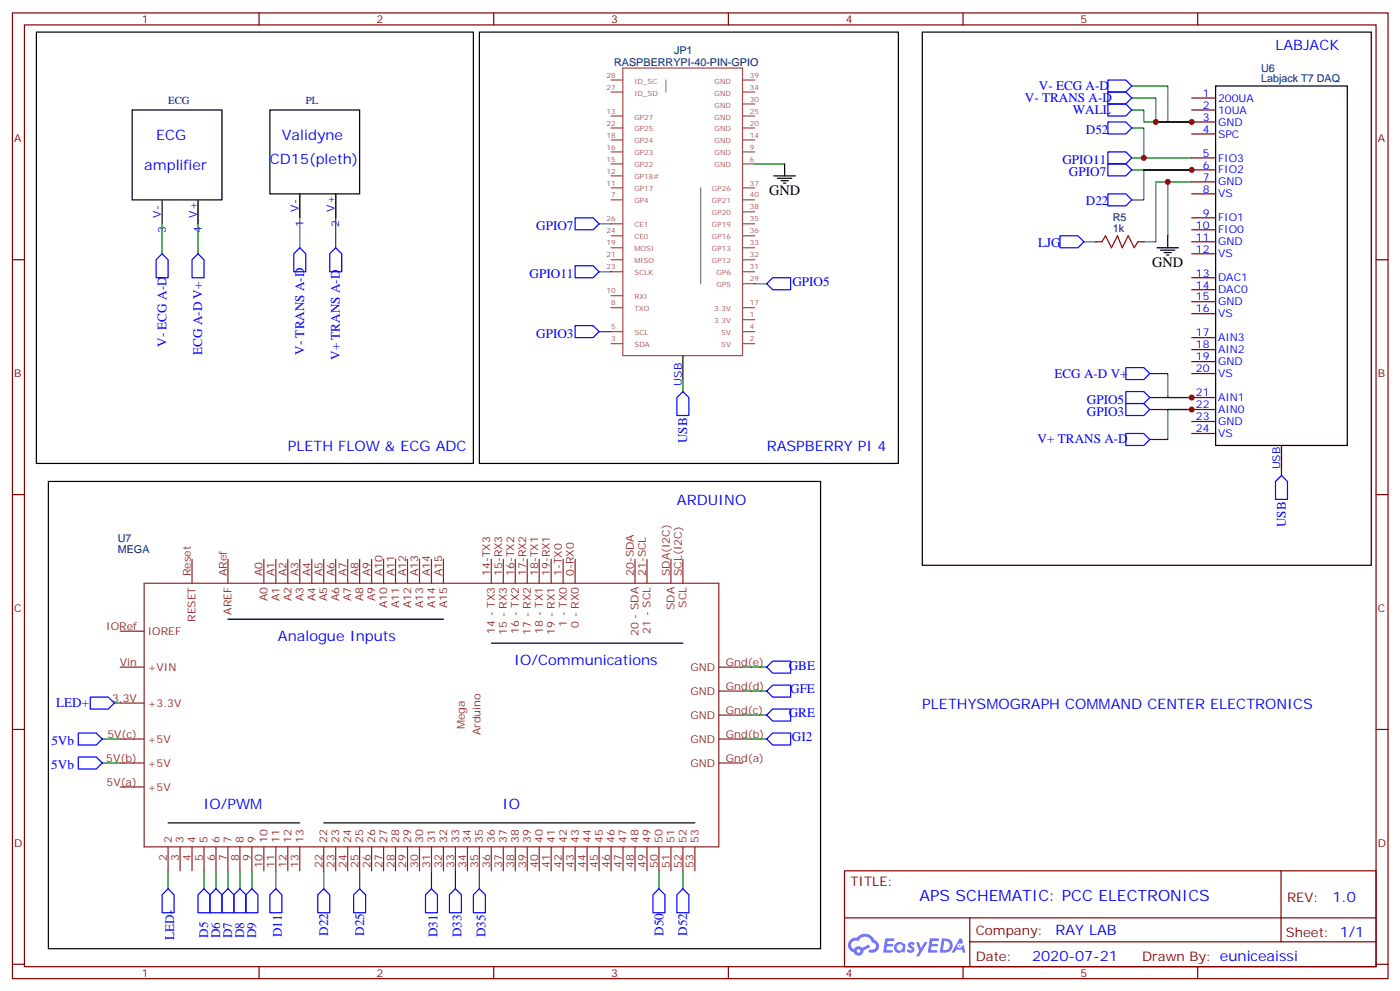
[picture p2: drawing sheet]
<svg xmlns="http://www.w3.org/2000/svg" width="413mm" height="292mm" viewBox="0 0 413 292" stroke-linecap="round" stroke-linejoin="round" font-family="sans-serif">
<g fill="none" stroke="#870000" stroke-width=".35">
<path d="M3.7 3.8h405.3v284.3h-405.3zM7.2 7.3h398.3v277.3h-398.3zM76.3 3.8v3.5M145.5 3.8v3.5M214.6 3.8v3.5M283.8 3.8v3.5M352.9 3.8v3.5M3.7 76.5h3.5M405.5 76.5h3.5M3.7 145.6h3.5M405.5 145.6h3.5M3.7 214.8h3.5"/>
<path d="M405.5 214.8h3.5M248.8 256.4h156.7v28.2h-156.7zM377.5 256.4v20.9M248.9 270.2h156.5M285.8 277.3h119.6M285.8 270.2v14.2M3.7 283.9h3.5M76.3 284.6v3.5M145.5 284.6v3.5M214.6 284.6v3.5M283.8 284.6v3.5M352.9 284.6v3.5"/>
<path d="M405.5 283.9h3.5"/>
</g>
<g fill="#5487ff">
<path d="M267.8 277.6a1.22 1.22 0 0 1 1.8 .2l-.4 .6a.47 .47 0 0 0-.4-.4 .47 .47 0 0 0-.5 .2l.2 .2a1.14 1.14 0 0 1 .8 1.8 1.14 1.14 0 0 1-2 0l-.2-.2 .5-.6 .7 .5a.29 .29 0 0 0 .4-.3 .29 .29 0 0 0-.3-.3 1.04 1.04 0 0 1-.6-1.7z"/>
<path d="M260.8 276.3h2.4l.3 .2-.1 .5-1.8 .1-.2 .8h1.6l.3 .4-.4 .4h-1.6l-.1 1.1h1.7l.2 .3-.2 .3-2.7 .1z"/>
<path d="M274 276.3h2.3l.4 .2-.2 .5-1.8 .1-.1 .8h1.5l.3 .4-.3 .4h-1.6l-.2 1.1h1.7l.2 .3-.2 .3-2.6 .1z"/>
<path d="M282.7 276.3h.7l.4 1.3-.6 .3a.69 .69 0 0 0-1.1 .3 .69 .69 0 0 0 .5 .9 .69 .69 0 0 0 .9-.6l.4-.2 .6 2.2h-.8l-.2-.9h-1.7l-.5 .9h-.9z"/>
<path d="M270 277.4h.7l.7 1.8 1.1-1.8h.8l-2.5 4.2h-.9l1-1.5z"/>
<path d="M277.5 276.3l-.6 4.2h1.4a2.11 2.11 0 0 0 2.4-2.1 2.11 2.11 0 0 0-2.5-2.1zM278.2 277.1a1.39 1.39 0 0 1 1.7 1.4 1.39 1.39 0 0 1-1.8 1.3h-.2z"/>
<path d="M263.8 277.9a1.54 1.54 0 0 0 0 2.2 1.54 1.54 0 0 0 2.1 .1l.6 .3 .3-2.3-.1-.3h-.5a1.49 1.49 0 0 0-2.4 0zM264.1 278.9a.95 .95 0 0 1 1.9 0 .95 .95 0 0 1-1.9 0z"/>
<path d="M250.6 276.7a2.18 2.18 0 0 0 1 3.7 1.44 1.44 0 0 0 1.7 .9 1.44 1.44 0 0 0 1.1-1.4l2-1.1-.4-.7-1.9 1a1.47 1.47 0 0 0-2.5 .4 1.39 1.39 0 0 1-.6-1.9 1.39 1.39 0 0 1 2-.5 2.12 2.12 0 0 1 2.1-1.3 2.12 2.12 0 0 1 1.9 1.7 1.14 1.14 0 0 1 1.1 1.4 1.14 1.14 0 0 1-1.6 .7 .43 .43 0 0 0-.6 .4 .43 .43 0 0 0 .4 .5 1.98 1.98 0 0 0 2.6-1.2 1.98 1.98 0 0 0-1.3-2.6 3.1 3.1 0 0 0-5.2-.6l-.9 .1zM252.4 280a.55 .55 0 0 1 1.1 0 .55 .55 0 0 1-1.1 0z"/>
<circle cx="282.8" cy="278.4" r=".26"/>
</g>
<g fill="none" stroke="#008700" stroke-width=".35">
<path d="M333.5 32.4h3.5v3.5h14.2h-10.6M333.5 37.7h3.5v8.8h14.2M333.5 25.3h10.6v10.6h-3.5v-7h-7.1M47.8 58.8v15.9M58.3 58.8v15.9M88.3 57.1v15.9M98.9 57.1v15.9M222.4 48.3h8.8M333.5 50h17.7h-14.2v8.8h-3.5M333.5 46.5h3.5M344.1 53.6v15.8M351.2 53.6h-10.6v17.6h-3.6"/>
<path d="M176.5 65.9h3.6M319.4 71.2h3.5M176.5 97.6h3.6M176.5 80h3.6M222.4 83.5h3.5M201.2 104.7v10.6M338.8 110h5.3v7.1h7.1h-12.4M338.8 120.6h12.4h-7.1v8.8h-5.3M377.6 131.2v8.8M218.9 196.4h7M30.1 217.6h5.3M33.7 207h1.7"/>
<path d="M218.9 217.6h7M218.9 210.5h7M218.9 203.5h7M30.1 224.6h5.3M49.5 256.4v5.3M60.1 256.4v5.3M63.6 256.4v5.3M67.2 256.4v5.3M70.7 256.4v5.3M74.2 256.4v5.3M81.3 256.4v5.3M95.4 256.4v5.3"/>
<path d="M106 256.4v5.3M127.1 256.4v5.3M134.2 256.4v5.3M141.3 256.4v5.3M194.2 256.4v5.3M201.2 256.4v5.3"/>
</g>
<g fill="none" stroke="#00f" stroke-width=".35">
<path d="M326.5 23.6h5.3l1.7 1.7-1.7 1.8h-5.3zM326.5 27.1h5.3l1.7 1.8-1.7 1.7h-5.3zM326.5 30.6h5.3l1.7 1.8-1.7 1.7h-5.3zM326.5 35.9h5.3l1.7 1.8-1.7 1.7h-5.3zM326.5 57.1h5.3l1.7 1.7-1.7 1.8h-5.3zM326.5 44.7h5.3l1.7 1.8-1.7 1.8h-5.3zM326.5 48.3h5.3l1.7 1.7-1.7 1.8h-5.3zM47.8 74.7l1.7 1.8v5.3h-3.5v-5.3zM58.3 74.7l1.8 1.8v5.3h-3.5v-5.3zM88.3 73l1.8 1.7v5.3h-3.5v-5.3zM98.9 73l1.8 1.7v5.3h-3.5v-5.3zM169.5 64.1h5.3l1.7 1.8-1.7 1.8h-5.3z"/>
<path d="M169.5 78.2h5.3l1.7 1.8-1.7 1.8h-5.3zM312.3 69.4h5.3l1.8 1.8-1.8 1.8h-5.3zM169.5 95.9h5.3l1.7 1.7-1.7 1.8h-5.3zM225.9 83.5l1.8-1.7h5.3v3.5h-5.3zM201.2 115.3l1.8 1.8v5.2h-3.5v-5.2zM331.8 108.2h5.2l1.8 1.8-1.8 1.8h-5.2zM331.8 115.3h5.2l1.8 1.8-1.8 1.7h-5.2zM331.8 118.8h5.2l1.8 1.8-1.8 1.7h-5.2zM331.8 127.6h5.2l1.8 1.8-1.8 1.8h-5.2zM377.6 140l1.8 1.7v5.3h-3.6v-5.3zM225.9 196.4l1.8-1.7h5.3v3.5h-5.3zM23.1 215.8h5.3l1.7 1.8-1.7 1.8h-5.3z"/>
<path d="M26.6 205.2h5.3l1.8 1.8-1.8 1.8h-5.3zM225.9 217.6l1.8-1.8h5.3v3.6h-5.3zM225.9 210.5l1.8-1.7h5.3v3.5h-5.3zM225.9 203.5l1.8-1.8h5.3v3.5h-5.3zM23.1 222.9h5.3l1.7 1.7-1.7 1.8h-5.3zM49.5 261.7l1.8 1.8v5.2h-3.5v-5.2zM60.1 261.7l1.8 1.8v5.2h-3.6v-5.2zM63.6 261.7l1.8 1.8v5.2h-3.5v-5.2zM67.2 261.7l1.7 1.8v5.2h-3.5v-5.2zM70.7 261.7l1.8 1.8v5.2h-3.6v-5.2zM74.2 261.7l1.8 1.8v5.2h-3.5v-5.2zM81.3 261.7l1.7 1.8v5.2h-3.5v-5.2z"/>
<path d="M95.4 261.7l1.8 1.8v5.2h-3.6v-5.2zM106 261.7l1.7 1.8v5.2h-3.5v-5.2zM127.1 261.7l1.8 1.8v5.2h-3.5v-5.2zM134.2 261.7l1.8 1.8v5.2h-3.6v-5.2zM141.3 261.7l1.7 1.8v5.2h-3.5v-5.2zM194.2 261.7l1.7 1.8v5.2h-3.5v-5.2zM201.2 261.7l1.8 1.8v5.2h-3.5v-5.2z"/>
</g>
<g fill="none" stroke="#000" stroke-width=".35">
<path d="M10.7 9.5h128.8v127h-128.8zM141.3 9.5h123.4v127h-123.4zM271.8 9.5h132.3v156.9h-132.3zM38.9 32.4h26.5v26.4h-26.5zM79.5 32.4h26.5v24.7h-26.5zM358.2 25.3h38.8v105.9h-38.8zM228 51.8h6.4M229.1 52.5h4.2M230.2 53.2h2.1M230.9 53.9h.7M231.2 48.3v3.5M340.9 73h6.4"/>
<path d="M342 73.7h4.2M343 74.4h2.2M343.7 75.1h.8M344.1 69.4v3.6M14.3 141.7h227.5v137.6h-227.5zM67.2 182.3h63.5M144.8 189.4h56.4M49.5 242.3h38.8M95.4 242.3h109.4"/>
</g>
<path d="M324.7 71.2l1.1-1.8 1.7 3.6 1.8-3.6 1.4 3.6 1.8-3.6 1.7 3.6 1.1-1.8" fill="none" stroke="#a10000" stroke-width=".35"/>
<g fill="none" stroke="#870000" stroke-width=".35">
<path d="M351.2 28.9h7M351.2 32.4h7M351.2 35.9h7M351.2 39.4h7M47.8 58.8v7.1M58.3 58.8v7.1M88.3 57.1v7M98.9 57.1v7M351.2 46.5h7M351.2 50h7M351.2 53.6h7M351.2 57.1h7"/>
<path d="M322.9 71.2h1.8M335.3 71.2h1.7M351.2 71.2h7M351.2 64.1h7M351.2 67.7h7M351.2 74.7h7M351.2 81.8h7M351.2 85.3h7M351.2 88.8h7M351.2 92.4h7M351.2 99.4h7M201.2 104.7v7.1"/>
<path d="M351.2 102.9h7M351.2 106.5h7M351.2 110h7M351.2 117.1h7M351.2 120.6h7M351.2 124.1h7M351.2 127.6h7M377.6 131.2v7"/>
</g>
<g fill="none" stroke="#a64a4a" stroke-width=".35">
<path d="M180.1 34.1h3.4M180.1 37.7h3.4M180.1 27.1h3.4M180.1 23.6h3.4M183.5 20h35.3v84.7h-35.3zM218.9 34.1h3.5M218.9 37.7h3.5M218.9 30.6h3.5M218.9 27.1h3.5M218.9 23.6h3.5M180.1 58.8h3.4M180.1 44.7h3.4"/>
<path d="M180.1 55.3h3.4M180.1 48.3h3.4M180.1 41.2h3.4M180.1 51.8h3.4M218.9 58.8h3.5M218.9 44.7h3.5M218.9 55.3h3.5M218.9 48.3h3.5M218.9 41.2h3.5M180.1 73h3.4M180.1 76.5h3.4M180.1 65.9h3.4"/>
<path d="M180.1 69.4h3.4M218.9 73h3.5M218.9 76.5h3.5M218.9 65.9h3.5M218.9 69.4h3.5M218.9 62.4h3.5M180.1 97.6h3.4M180.1 90.6h3.4M180.1 80h3.4M180.1 87.1h3.4M218.9 94.1h3.5M218.9 97.6h3.5"/>
<path d="M218.9 90.6h3.5M218.9 80h3.5M218.9 83.5h3.5M180.1 101.2h3.4M218.9 101.2h3.5"/>
</g>
<path d="M196.2 23.6v3.5M206.5 55.3v28.2" fill="none" stroke="#828282" stroke-width=".35"/>
<g fill="none" stroke="#8c2424" stroke-width=".35">
<path d="M42.5 171.7h169.3v77.6h-169.3zM56.6 164.7v7M67.2 164.7v7M77.8 164.7v7M81.3 164.7v7M84.8 164.7v7M88.3 164.7v7M91.9 164.7v7M95.4 164.7v7M98.9 164.7v7M102.4 164.7v7M106 164.7v7"/>
<path d="M109.5 164.7v7M113 164.7v7M116.6 164.7v7M120.1 164.7v7M123.6 164.7v7M127.1 164.7v7M130.7 164.7v7M144.8 164.7v7M148.3 164.7v7M151.8 164.7v7M155.4 164.7v7M158.9 164.7v7"/>
<path d="M162.4 164.7v7M165.9 164.7v7M169.5 164.7v7M187.1 164.7v7M190.6 164.7v7M197.7 164.7v7M201.2 164.7v7M35.4 196.4h7.1M35.4 185.8h7.1M211.8 196.4h7.1M35.4 217.6h7.1M35.4 207h7.1"/>
<path d="M211.8 217.6h7.1M211.8 210.5h7.1M211.8 203.5h7.1M35.4 224.6h7.1M35.4 231.7h7.1M211.8 224.6h7.1M49.5 249.3v7.1M53.1 249.3v7.1M56.6 249.3v7.1M60.1 249.3v7.1M63.6 249.3v7.1M67.2 249.3v7.1"/>
<path d="M70.7 249.3v7.1M74.2 249.3v7.1M77.8 249.3v7.1M81.3 249.3v7.1M84.8 249.3v7.1M88.3 249.3v7.1M95.4 249.3v7.1M98.9 249.3v7.1M102.4 249.3v7.1M106 249.3v7.1M109.5 249.3v7.1M113 249.3v7.1"/>
<path d="M116.6 249.3v7.1M120.1 249.3v7.1M123.6 249.3v7.1M127.1 249.3v7.1M130.7 249.3v7.1M134.2 249.3v7.1M137.7 249.3v7.1M141.3 249.3v7.1M144.8 249.3v7.1M148.3 249.3v7.1M151.8 249.3v7.1M155.4 249.3v7.1"/>
<path d="M158.9 249.3v7.1M162.4 249.3v7.1M165.9 249.3v7.1M169.5 249.3v7.1M173 249.3v7.1M176.5 249.3v7.1M180.1 249.3v7.1M183.6 249.3v7.1M187.1 249.3v7.1M190.6 249.3v7.1M194.2 249.3v7.1M197.7 249.3v7.1"/>
<path d="M201.2 249.3v7.1M204.8 249.3v7.1"/>
</g>
<g fill="#c00">
<circle cx="337" cy="46.5" r=".88"/>
<circle cx="351.2" cy="35.9" r=".88"/>
<circle cx="340.6" cy="35.9" r=".88"/>
<circle cx="351.2" cy="120.6" r=".88"/>
<circle cx="351.2" cy="117.1" r=".88"/>
<circle cx="344.1" cy="53.6" r=".88"/>
<circle cx="351.2" cy="50" r=".88"/>
</g>
<text font-size="4.6" fill="#00f" x="270.9" y="265.4">APS SCHEMATIC: PCC ELECTRONICS</text>
<g font-size="4.2" fill="#00f">
<text x="375.8" y="14.7">LABJACK</text>
<text x="46" y="41.2">ECG</text>
<text x="83" y="41.2">Validyne</text>
<text x="42.5" y="50">amplifier</text>
<text x="79.5" y="48.3">CD15(pleth)</text>
<text x="84.8" y="132.9">PLETH FLOW &amp; ECG ADC</text>
<text x="225.9" y="132.9">RASPBERRY PI 4</text>
<text x="199.5" y="148.8">ARDUINO</text>
<text x="81.9" y="188.8">Analogue Inputs</text>
<text x="151.5" y="195.9">IO/Communications</text>
<text x="271.8" y="208.8">PLETHYSMOGRAPH COMMAND CENTER ELECTRONICS</text>
<text x="60" y="238.2">IO/PWM</text>
<text x="148.1" y="238.2">IO</text>
<text x="392.6" y="265.7">1.0</text>
<text x="311" y="275.2">RAY LAB</text>
<text x="304.1" y="283">2020-07-21</text>
</g>
<g font-size="4.2">
<text x="226.6" y="57.4">GND</text>
<text x="339.5" y="78.6">GND</text>
</g>
<g font-size="3.9" fill="#00f">
<text x="306.1" y="26.6">V- ECG A-D</text>
<text x="302" y="30.1">V- TRANS A-D</text>
<text x="316.1" y="33.6">WALL</text>
<text x="320" y="39.3">D52</text>
<text x="313" y="48.3">GPIO11</text>
<text x="315" y="51.8">GPIO7</text>
<text x="320" y="60.5">D22</text>
<text x="158" y="67.7">GPIO7</text>
<text x="305.9" y="72.8">LJG</text>
<text x="156.1" y="81.8">GPIO11</text>
<text x="233.5" y="84.3">GPIO5</text>
<text x="158" y="99.4">GPIO3</text>
<text x="49" y="102.1" transform="rotate(-90 49 102.1)">V- ECG A-D</text>
<text x="59.6" y="104.5" transform="rotate(-90 59.6 104.5)">ECG A-D V+</text>
<text x="89.6" y="104.4" transform="rotate(-90 89.6 104.4)">V- TRANS A-D</text>
<text x="100.1" y="106" transform="rotate(-90 100.1 106)">V+ TRANS A-D</text>
<text x="310.7" y="111.2">ECG A-D V+</text>
<text x="320.3" y="118.8">GPIO5</text>
<text x="320.3" y="122.3">GPIO3</text>
<text x="202.5" y="130.5" transform="rotate(-90 202.5 130.5)">USB</text>
<text x="305.8" y="130.6">V+ TRANS A-D</text>
<text x="378.8" y="155.2" transform="rotate(-90 378.8 155.2)">USB</text>
<text x="232.4" y="197.1">GBE</text>
<text x="16.5" y="208.2">LED+</text>
<text x="232.8" y="204.2">GFE</text>
<text x="232.4" y="211.2">GRE</text>
<text x="15.1" y="219.4">5Vb</text>
<text x="233.3" y="218.3">GI2</text>
<text x="15.1" y="226.4">5Vb</text>
<text x="83" y="275.9" transform="rotate(-90 83 275.9)">D11</text>
<text x="96.7" y="275.5" transform="rotate(-90 96.7 275.5)">D22</text>
<text x="107.3" y="275.5" transform="rotate(-90 107.3 275.5)">D25</text>
<text x="128.9" y="275.9" transform="rotate(-90 128.9 275.9)">D31</text>
<text x="136" y="275.9" transform="rotate(-90 136 275.9)">D33</text>
<text x="143" y="275.9" transform="rotate(-90 143 275.9)">D35</text>
<text x="195.5" y="275.5" transform="rotate(-90 195.5 275.5)">D50</text>
<text x="202.5" y="275.5" transform="rotate(-90 202.5 275.5)">D52</text>
<text x="51.3" y="276.7" transform="rotate(-90 51.3 276.7)">LED-</text>
<text x="61.3" y="276.2" transform="rotate(-90 61.3 276.2)">D5</text>
<text x="64.9" y="276.3" transform="rotate(-90 64.9 276.3)">D6</text>
<text x="68.4" y="276.3" transform="rotate(-90 68.4 276.3)">D7</text>
<text x="71.9" y="276.3" transform="rotate(-90 71.9 276.3)">D8</text>
<text x="75.5" y="276.3" transform="rotate(-90 75.5 276.3)">D9</text>
</g>
<g font-size="3.9" fill="#800">
<text x="250.6" y="261">TITLE:</text>
<text x="379.2" y="265.7">REV:</text>
<text x="287.5" y="275.2">Company:</text>
<text x="378.9" y="275.8">Sheet: 1/1</text>
<text x="287.5" y="282.9">Date:</text>
<text x="336.6" y="282.9">Drawn By: euniceaissi</text>
</g>
<g font-size="3.2" fill="#800">
<text x="41.8" y="6.8">1</text>
<text x="110.9" y="6.8">2</text>
<text x="180.1" y="6.8">3</text>
<text x="249.2" y="6.8">4</text>
<text x="318.3" y="6.8">5</text>
<text x="4.2" y="41.9">A</text>
<text x="406" y="41.9">A</text>
<text x="4.2" y="111.1">B</text>
<text x="406" y="111.1">B</text>
<text x="4.2" y="180.2">C</text>
<text x="406" y="180.2">C</text>
<text x="4.2" y="249.3">D</text>
<text x="406" y="249.3">D</text>
<text x="41.8" y="287.6">1</text>
<text x="110.9" y="287.6">2</text>
<text x="180.1" y="287.6">3</text>
<text x="249.2" y="287.6">4</text>
<text x="318.3" y="287.6">5</text>
</g>
<g font-size="3.2" fill="#000080">
<text x="198.6" y="16">JP1</text>
<text x="181" y="19.3">RASPBERRYPI-40-PIN-GPIO</text>
<text x="371.6" y="21.3">U6</text>
<text x="371.6" y="24.3">Labjack T7 DAQ</text>
<text x="49.5" y="30.6">ECG</text>
<text x="90.1" y="30.6">PL</text>
<text x="327.9" y="65.1">R5</text>
<text x="327.9" y="68.4">1k</text>
<text x="34.7" y="159.5">U7</text>
<text x="34.7" y="162.9">MEGA</text>
</g>
<g font-size="3.2" fill="#00f">
<text x="354.4" y="28.5">1</text>
<text x="358.9" y="29.9">200UA</text>
<text x="354.4" y="32">2</text>
<text x="354.4" y="35.6">3</text>
<text x="358.9" y="33.4">10UA</text>
<text x="354.4" y="39.1">4</text>
<text x="358.9" y="37">GND</text>
<text x="358.9" y="40.5">SPC</text>
<text x="354.4" y="46.1">5</text>
<text x="358.9" y="47.6">FIO3</text>
<text x="354.4" y="49.7">6</text>
<text x="354.4" y="53.2">7</text>
<text x="358.9" y="51.1">FIO2</text>
<text x="354.4" y="56.7">8</text>
<text x="358.9" y="54.6">GND</text>
<text x="358.9" y="58.1">VS</text>
<text x="47.4" y="64.1" transform="rotate(-90 47.4 64.1)">V-</text>
<text x="58" y="64.1" transform="rotate(-90 58 64.1)">V+</text>
<text x="88" y="62.4" transform="rotate(-90 88 62.4)">V-</text>
<text x="98.6" y="62.4" transform="rotate(-90 98.6 62.4)">V+</text>
<text x="354.4" y="63.8">9</text>
<text x="358.9" y="65.2">FIO1</text>
<text x="48.8" y="68.6" transform="rotate(-90 48.8 68.6)">3</text>
<text x="59.4" y="68.6" transform="rotate(-90 59.4 68.6)">4</text>
<text x="89.4" y="66.9" transform="rotate(-90 89.4 66.9)">1</text>
<text x="100" y="66.9" transform="rotate(-90 100 66.9)">2</text>
<text x="352.4" y="67.3">10</text>
<text x="352.4" y="70.8">11</text>
<text x="358.9" y="68.7">FIO0</text>
<text x="352.4" y="74.4">12</text>
<text x="358.9" y="72.2">GND</text>
<text x="358.9" y="75.8">VS</text>
<text x="352.4" y="81.4">13</text>
<text x="358.9" y="82.8">DAC1</text>
<text x="352.4" y="84.9">14</text>
<text x="352.4" y="88.5">15</text>
<text x="358.9" y="86.4">DAC0</text>
<text x="358.9" y="89.9">GND</text>
<text x="352.4" y="92">16</text>
<text x="358.9" y="93.4">VS</text>
<text x="352.4" y="99.1">17</text>
<text x="358.9" y="100.5">AIN3</text>
<text x="352.4" y="102.6">18</text>
<text x="352.4" y="106.1">19</text>
<text x="358.9" y="104">AIN2</text>
<text x="358.9" y="107.5">GND</text>
<text x="200.9" y="113.5" transform="rotate(-90 200.9 113.5)">USB</text>
<text x="352.4" y="109.6">20</text>
<text x="358.9" y="111.1">VS</text>
<text x="352.4" y="116.7">21</text>
<text x="358.9" y="118.1">AIN1</text>
<text x="352.4" y="120.2">22</text>
<text x="352.4" y="123.8">23</text>
<text x="358.9" y="121.6">AIN0</text>
<text x="358.9" y="125.2">GND</text>
<text x="352.4" y="127.3">24</text>
<text x="358.9" y="128.7">VS</text>
<text x="377.3" y="138.2" transform="rotate(-90 377.3 138.2)">USB</text>
</g>
<g font-size="3.2" fill="#8d2323">
<text x="56.2" y="169.6" transform="rotate(-90 56.2 169.6)">Reset</text>
<text x="66.8" y="169.6" transform="rotate(-90 66.8 169.6)">ARef</text>
<text x="77.4" y="169.6" transform="rotate(-90 77.4 169.6)">A0</text>
<text x="80.9" y="169.6" transform="rotate(-90 80.9 169.6)">A1</text>
<text x="84.5" y="169.6" transform="rotate(-90 84.5 169.6)">A2</text>
<text x="88" y="169.6" transform="rotate(-90 88 169.6)">A3</text>
<text x="91.5" y="169.6" transform="rotate(-90 91.5 169.6)">A4</text>
<text x="95" y="169.6" transform="rotate(-90 95 169.6)">A5</text>
<text x="98.6" y="169.6" transform="rotate(-90 98.6 169.6)">A6</text>
<text x="102.1" y="169.6" transform="rotate(-90 102.1 169.6)">A7</text>
<text x="105.6" y="169.6" transform="rotate(-90 105.6 169.6)">A8</text>
<text x="109.1" y="169.6" transform="rotate(-90 109.1 169.6)">A9</text>
<text x="112.7" y="169.6" transform="rotate(-90 112.7 169.6)">A10</text>
<text x="116.2" y="169.6" transform="rotate(-90 116.2 169.6)">A11</text>
<text x="119.7" y="169.6" transform="rotate(-90 119.7 169.6)">A12</text>
<text x="123.3" y="169.6" transform="rotate(-90 123.3 169.6)">A13</text>
<text x="126.8" y="169.6" transform="rotate(-90 126.8 169.6)">A14</text>
<text x="130.3" y="169.6" transform="rotate(-90 130.3 169.6)">A15</text>
<text x="144.4" y="169.6" transform="rotate(-90 144.4 169.6)">14-TX3</text>
<text x="148" y="169.6" transform="rotate(-90 148 169.6)">15-RX3</text>
<text x="151.5" y="169.6" transform="rotate(-90 151.5 169.6)">16-TX2</text>
<text x="155" y="169.6" transform="rotate(-90 155 169.6)">17-RX2</text>
<text x="158.5" y="169.6" transform="rotate(-90 158.5 169.6)">18-TX1</text>
<text x="162.1" y="169.6" transform="rotate(-90 162.1 169.6)">19-RX1</text>
<text x="165.6" y="169.6" transform="rotate(-90 165.6 169.6)">1-TX0</text>
<text x="169.1" y="169.6" transform="rotate(-90 169.1 169.6)">0-RX0</text>
<text x="186.8" y="169.6" transform="rotate(-90 186.8 169.6)">20-SDA</text>
<text x="190.3" y="169.6" transform="rotate(-90 190.3 169.6)">21-SCL</text>
<text x="197.3" y="169.6" transform="rotate(-90 197.3 169.6)">SDA(I2C)</text>
<text x="200.9" y="169.6" transform="rotate(-90 200.9 169.6)">SCL(I2C)</text>
<text x="78.8" y="177" transform="rotate(-90 78.8 177)">A0</text>
<text x="82.3" y="177" transform="rotate(-90 82.3 177)">A1</text>
<text x="85.9" y="177" transform="rotate(-90 85.9 177)">A2</text>
<text x="89.4" y="177" transform="rotate(-90 89.4 177)">A3</text>
<text x="92.9" y="177" transform="rotate(-90 92.9 177)">A4</text>
<text x="96.4" y="177" transform="rotate(-90 96.4 177)">A5</text>
<text x="100" y="177" transform="rotate(-90 100 177)">A6</text>
<text x="103.5" y="177" transform="rotate(-90 103.5 177)">A7</text>
<text x="107" y="177" transform="rotate(-90 107 177)">A8</text>
<text x="110.6" y="177" transform="rotate(-90 110.6 177)">A9</text>
<text x="114.1" y="179" transform="rotate(-90 114.1 179)">A10</text>
<text x="117.6" y="179" transform="rotate(-90 117.6 179)">A11</text>
<text x="121.1" y="179" transform="rotate(-90 121.1 179)">A12</text>
<text x="124.7" y="179" transform="rotate(-90 124.7 179)">A13</text>
<text x="128.2" y="179" transform="rotate(-90 128.2 179)">A14</text>
<text x="131.7" y="179" transform="rotate(-90 131.7 179)">A15</text>
<text x="198.8" y="179.6" transform="rotate(-90 198.8 179.6)">SDA</text>
<text x="202.3" y="178.9" transform="rotate(-90 202.3 178.9)">SCL</text>
<text x="31.3" y="185.5">IORef</text>
<text x="57.6" y="183.1" transform="rotate(-90 57.6 183.1)">RESET</text>
<text x="68.2" y="181" transform="rotate(-90 68.2 181)">AREF</text>
<text x="167" y="184.6" transform="rotate(-90 167 184.6)">1 - TX0</text>
<text x="170.5" y="184.9" transform="rotate(-90 170.5 184.9)">0 - RX0</text>
<text x="43.5" y="186.9">IOREF</text>
<text x="145.8" y="186.6" transform="rotate(-90 145.8 186.6)">14 - TX3</text>
<text x="149.4" y="186.9" transform="rotate(-90 149.4 186.9)">15 - RX3</text>
<text x="152.9" y="186.6" transform="rotate(-90 152.9 186.6)">16 - TX2</text>
<text x="156.4" y="186.9" transform="rotate(-90 156.4 186.9)">17 - RX2</text>
<text x="159.9" y="186.6" transform="rotate(-90 159.9 186.6)">18 - TX1</text>
<text x="163.5" y="186.9" transform="rotate(-90 163.5 186.9)">19 - RX1</text>
<text x="188.2" y="187.3" transform="rotate(-90 188.2 187.3)">20 - SDA</text>
<text x="191.7" y="186.6" transform="rotate(-90 191.7 186.6)">21 - SCL</text>
<text x="35.3" y="196.1">Vin</text>
<text x="43.5" y="197.5">+VIN</text>
<text x="203.5" y="197.5">GND</text>
<text x="213.9" y="196.1">Gnd(e)</text>
<text x="213.9" y="203.1">Gnd(d)</text>
<text x="33" y="206.7">3.3V</text>
<text x="43.5" y="208.1">+3.3V</text>
<text x="203.5" y="204.5">GND</text>
<text x="137" y="214.8" transform="rotate(-90 137 214.8)">Mega</text>
<text x="203.5" y="211.6">GND</text>
<text x="213.9" y="210.2">Gnd(c)</text>
<text x="31.6" y="217.2">5V(c)</text>
<text x="43.5" y="218.7">+5V</text>
<text x="141.6" y="216.5" transform="rotate(-90 141.6 216.5)">Arduino</text>
<text x="203.5" y="218.7">GND</text>
<text x="213.9" y="217.2">Gnd(b)</text>
<text x="31.3" y="224.3">5V(b)</text>
<text x="43.5" y="225.7">+5V</text>
<text x="203.5" y="225.7">GND</text>
<text x="213.9" y="224.3">Gnd(a)</text>
<text x="31.4" y="231.4">5V(a)</text>
<text x="43.5" y="232.8">+5V</text>
<text x="50.6" y="248.3" transform="rotate(-90 50.6 248.3)">2</text>
<text x="54.1" y="248.3" transform="rotate(-90 54.1 248.3)">3</text>
<text x="57.6" y="248.3" transform="rotate(-90 57.6 248.3)">4</text>
<text x="61.2" y="248.3" transform="rotate(-90 61.2 248.3)">5</text>
<text x="64.7" y="248.3" transform="rotate(-90 64.7 248.3)">6</text>
<text x="68.2" y="248.3" transform="rotate(-90 68.2 248.3)">7</text>
<text x="71.8" y="248.3" transform="rotate(-90 71.8 248.3)">8</text>
<text x="75.3" y="248.3" transform="rotate(-90 75.3 248.3)">9</text>
<text x="78.8" y="248.3" transform="rotate(-90 78.8 248.3)">10</text>
<text x="82.3" y="248.3" transform="rotate(-90 82.3 248.3)">11</text>
<text x="85.9" y="248.3" transform="rotate(-90 85.9 248.3)">12</text>
<text x="89.4" y="248.3" transform="rotate(-90 89.4 248.3)">13</text>
<text x="96.4" y="248.3" transform="rotate(-90 96.4 248.3)">22</text>
<text x="100" y="248.3" transform="rotate(-90 100 248.3)">23</text>
<text x="103.5" y="248.3" transform="rotate(-90 103.5 248.3)">24</text>
<text x="107" y="248.3" transform="rotate(-90 107 248.3)">25</text>
<text x="110.6" y="248.3" transform="rotate(-90 110.6 248.3)">26</text>
<text x="114.1" y="248.3" transform="rotate(-90 114.1 248.3)">27</text>
<text x="117.6" y="248.3" transform="rotate(-90 117.6 248.3)">28</text>
<text x="121.1" y="248.3" transform="rotate(-90 121.1 248.3)">29</text>
<text x="124.7" y="248.3" transform="rotate(-90 124.7 248.3)">30</text>
<text x="128.2" y="248.3" transform="rotate(-90 128.2 248.3)">31</text>
<text x="131.7" y="248.3" transform="rotate(-90 131.7 248.3)">32</text>
<text x="135.3" y="248.3" transform="rotate(-90 135.3 248.3)">33</text>
<text x="138.8" y="248.3" transform="rotate(-90 138.8 248.3)">34</text>
<text x="142.3" y="248.3" transform="rotate(-90 142.3 248.3)">35</text>
<text x="145.8" y="248.3" transform="rotate(-90 145.8 248.3)">36</text>
<text x="149.4" y="248.3" transform="rotate(-90 149.4 248.3)">37</text>
<text x="152.9" y="248.3" transform="rotate(-90 152.9 248.3)">38</text>
<text x="156.4" y="248.3" transform="rotate(-90 156.4 248.3)">39</text>
<text x="159.9" y="248.3" transform="rotate(-90 159.9 248.3)">40</text>
<text x="163.5" y="248.3" transform="rotate(-90 163.5 248.3)">41</text>
<text x="167" y="248.3" transform="rotate(-90 167 248.3)">42</text>
<text x="170.5" y="248.3" transform="rotate(-90 170.5 248.3)">43</text>
<text x="174.1" y="248.3" transform="rotate(-90 174.1 248.3)">44</text>
<text x="177.6" y="248.3" transform="rotate(-90 177.6 248.3)">45</text>
<text x="181.1" y="248.3" transform="rotate(-90 181.1 248.3)">46</text>
<text x="184.6" y="248.3" transform="rotate(-90 184.6 248.3)">47</text>
<text x="188.2" y="248.3" transform="rotate(-90 188.2 248.3)">48</text>
<text x="191.7" y="248.3" transform="rotate(-90 191.7 248.3)">49</text>
<text x="195.2" y="248.3" transform="rotate(-90 195.2 248.3)">50</text>
<text x="198.8" y="248.3" transform="rotate(-90 198.8 248.3)">51</text>
<text x="202.3" y="248.3" transform="rotate(-90 202.3 248.3)">52</text>
<text x="205.8" y="248.3" transform="rotate(-90 205.8 248.3)">53</text>
<text x="49.2" y="253.5" transform="rotate(-90 49.2 253.5)">2</text>
<text x="52.7" y="253.5" transform="rotate(-90 52.7 253.5)">3</text>
<text x="56.2" y="253.5" transform="rotate(-90 56.2 253.5)">4</text>
<text x="59.8" y="253.5" transform="rotate(-90 59.8 253.5)">5</text>
<text x="63.3" y="253.5" transform="rotate(-90 63.3 253.5)">6</text>
<text x="66.8" y="253.5" transform="rotate(-90 66.8 253.5)">7</text>
<text x="70.3" y="253.5" transform="rotate(-90 70.3 253.5)">8</text>
<text x="73.9" y="253.5" transform="rotate(-90 73.9 253.5)">9</text>
<text x="77.4" y="255.5" transform="rotate(-90 77.4 255.5)">10</text>
<text x="80.9" y="255.5" transform="rotate(-90 80.9 255.5)">11</text>
<text x="84.5" y="255.5" transform="rotate(-90 84.5 255.5)">12</text>
<text x="88" y="255.5" transform="rotate(-90 88 255.5)">13</text>
<text x="95" y="255.5" transform="rotate(-90 95 255.5)">22</text>
<text x="98.6" y="255.5" transform="rotate(-90 98.6 255.5)">23</text>
<text x="102.1" y="255.5" transform="rotate(-90 102.1 255.5)">24</text>
<text x="105.6" y="255.5" transform="rotate(-90 105.6 255.5)">25</text>
<text x="109.1" y="255.5" transform="rotate(-90 109.1 255.5)">26</text>
<text x="112.7" y="255.5" transform="rotate(-90 112.7 255.5)">27</text>
<text x="116.2" y="255.5" transform="rotate(-90 116.2 255.5)">28</text>
<text x="119.7" y="255.5" transform="rotate(-90 119.7 255.5)">29</text>
<text x="123.3" y="255.5" transform="rotate(-90 123.3 255.5)">30</text>
<text x="126.8" y="255.5" transform="rotate(-90 126.8 255.5)">31</text>
<text x="130.3" y="255.5" transform="rotate(-90 130.3 255.5)">32</text>
<text x="133.8" y="255.5" transform="rotate(-90 133.8 255.5)">33</text>
<text x="137.4" y="255.5" transform="rotate(-90 137.4 255.5)">34</text>
<text x="140.9" y="255.5" transform="rotate(-90 140.9 255.5)">35</text>
<text x="144.4" y="255.5" transform="rotate(-90 144.4 255.5)">36</text>
<text x="148" y="255.5" transform="rotate(-90 148 255.5)">37</text>
<text x="151.5" y="255.5" transform="rotate(-90 151.5 255.5)">38</text>
<text x="155" y="255.5" transform="rotate(-90 155 255.5)">39</text>
<text x="158.5" y="255.5" transform="rotate(-90 158.5 255.5)">40</text>
<text x="162.1" y="255.5" transform="rotate(-90 162.1 255.5)">41</text>
<text x="165.6" y="255.5" transform="rotate(-90 165.6 255.5)">42</text>
<text x="169.1" y="255.5" transform="rotate(-90 169.1 255.5)">43</text>
<text x="172.6" y="255.5" transform="rotate(-90 172.6 255.5)">44</text>
<text x="176.2" y="255.5" transform="rotate(-90 176.2 255.5)">45</text>
<text x="179.7" y="255.5" transform="rotate(-90 179.7 255.5)">46</text>
<text x="183.2" y="255.5" transform="rotate(-90 183.2 255.5)">47</text>
<text x="186.8" y="255.5" transform="rotate(-90 186.8 255.5)">48</text>
<text x="190.3" y="255.5" transform="rotate(-90 190.3 255.5)">49</text>
<text x="193.8" y="255.5" transform="rotate(-90 193.8 255.5)">50</text>
<text x="197.3" y="255.5" transform="rotate(-90 197.3 255.5)">51</text>
<text x="200.9" y="255.5" transform="rotate(-90 200.9 255.5)">52</text>
<text x="204.4" y="255.5" transform="rotate(-90 204.4 255.5)">53</text>
</g>
<g font-size="2.1" fill="#a54b4b">
<text x="178.7" y="22.9">28</text>
<text x="220.9" y="22.9">39</text>
<text x="178.7" y="26.4">27</text>
<text x="186.9" y="28.1">ID_SD</text>
<text x="186.9" y="24.6">ID_SC</text>
<text x="210.5" y="28.1">GND</text>
<text x="210.5" y="24.6">GND</text>
<text x="220.9" y="29.9">30</text>
<text x="220.9" y="26.4">34</text>
<text x="178.7" y="33.5">13</text>
<text x="186.9" y="35.2">GP27</text>
<text x="210.5" y="35.2">GND</text>
<text x="210.5" y="31.7">GND</text>
<text x="220.9" y="33.5">25</text>
<text x="178.7" y="37">22</text>
<text x="178.7" y="40.5">18</text>
<text x="186.9" y="38.7">GP25</text>
<text x="210.5" y="38.7">GND</text>
<text x="220.9" y="37">20</text>
<text x="220.9" y="40.5">14</text>
<text x="178.7" y="47.6">15</text>
<text x="178.7" y="44">16</text>
<text x="186.9" y="42.2">GP24</text>
<text x="186.9" y="45.8">GP23</text>
<text x="210.5" y="45.8">GND</text>
<text x="210.5" y="42.2">GND</text>
<text x="220.9" y="44">9</text>
<text x="220.9" y="47.6">6</text>
<text x="178.7" y="51.1">12</text>
<text x="186.9" y="49.3">GP22</text>
<text x="186.9" y="52.8">GP18#</text>
<text x="210.5" y="49.3">GND</text>
<text x="178.7" y="54.6">11</text>
<text x="180" y="58.1">7</text>
<text x="186.9" y="59.9">GP4</text>
<text x="186.9" y="56.4">GP17</text>
<text x="209.8" y="56.4">GP26</text>
<text x="209.8" y="59.9">GP21</text>
<text x="220.9" y="54.6">37</text>
<text x="220.9" y="58.1">40</text>
<text x="178.7" y="65.2">26</text>
<text x="209.8" y="63.4">GP20</text>
<text x="220.9" y="65.2">35</text>
<text x="220.9" y="61.7">38</text>
<text x="178.7" y="68.7">24</text>
<text x="186.9" y="66.9">CE1</text>
<text x="186.9" y="70.5">CE0</text>
<text x="209.8" y="66.9">GP19</text>
<text x="209.8" y="70.5">GP16</text>
<text x="220.9" y="68.7">36</text>
<text x="178.7" y="72.3">19</text>
<text x="178.7" y="75.8">21</text>
<text x="186.9" y="74">MOSI</text>
<text x="186.9" y="77.5">MISO</text>
<text x="209.8" y="77.5">GP12</text>
<text x="209.8" y="74">GP13</text>
<text x="220.9" y="75.8">32</text>
<text x="220.9" y="72.3">33</text>
<text x="178.7" y="79.3">23</text>
<text x="186.9" y="81.1">SCLK</text>
<text x="211.1" y="81.1">GP6</text>
<text x="220.9" y="82.8">29</text>
<text x="220.9" y="79.3">31</text>
<text x="178.7" y="86.4">10</text>
<text x="180" y="89.9">8</text>
<text x="186.9" y="88.1">RXI</text>
<text x="211.1" y="84.6">GP5</text>
<text x="220.9" y="89.9">17</text>
<text x="186.9" y="91.6">TXO</text>
<text x="210.5" y="95.2">3.3V</text>
<text x="210.5" y="91.6">3.3V</text>
<text x="220.9" y="93.4">1</text>
<text x="180" y="100.5">3</text>
<text x="180" y="97">5</text>
<text x="186.9" y="98.7">SCL</text>
<text x="212.6" y="98.7">5V</text>
<text x="220.9" y="97">4</text>
<text x="220.9" y="100.5">2</text>
<text x="186.9" y="102.2">SDA</text>
<text x="212.6" y="102.2">5V</text>
</g>
</svg>
